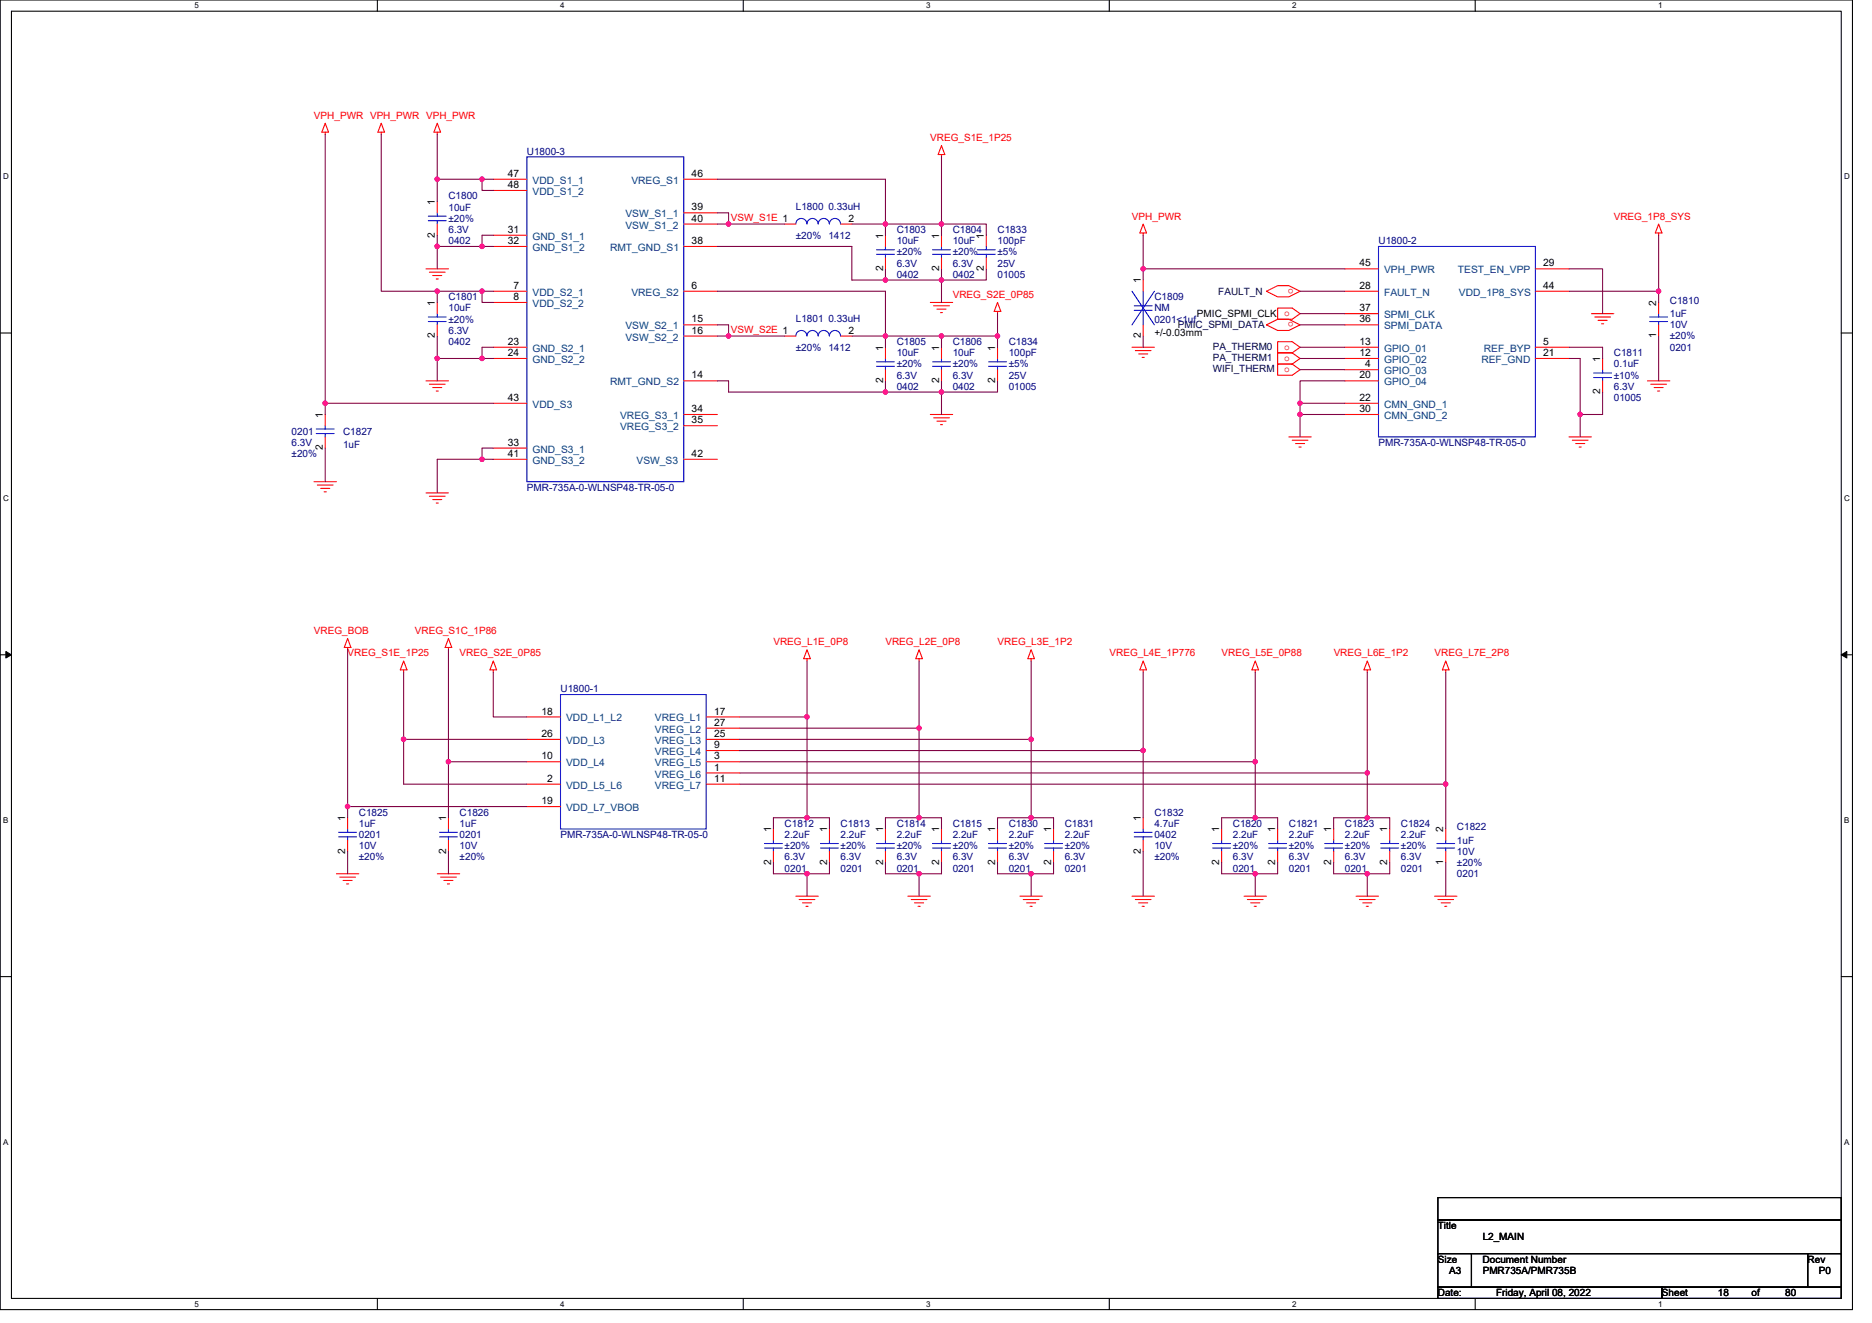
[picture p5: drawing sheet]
<svg xmlns="http://www.w3.org/2000/svg" width="297mm" height="210mm" viewBox="0 0 297 210" stroke-linecap="round" stroke-linejoin="round" font-family="sans-serif">
<path d="M0 0h293.9v207.9h-293.9zM1.8 1.8h290.4v204.3h-290.4z" fill="none" stroke="#000" stroke-width=".17"/>
<g fill="#fff">
<path d="M30.8 .2h.7v1.4h-.7z"/>
<path d="M30.8 206.3h.7v1.4h-.7z"/>
</g>
<path d="M59.9 0v1.8M59.9 206.1v1.8" fill="none" stroke="#000" stroke-width=".17"/>
<g fill="#fff">
<path d="M88.9 .2h.7v1.4h-.7z"/>
<path d="M88.9 206.3h.7v1.4h-.7z"/>
</g>
<path d="M117.9 0v1.8M117.9 206.1v1.8" fill="none" stroke="#000" stroke-width=".17"/>
<g fill="#fff">
<path d="M147 .2h.7v1.4h-.7z"/>
<path d="M147 206.3h.7v1.4h-.7z"/>
</g>
<path d="M176 0v1.8M176 206.1v1.8" fill="none" stroke="#000" stroke-width=".17"/>
<g fill="#fff">
<path d="M205 .2h.7v1.4h-.7z"/>
<path d="M205 206.3h.7v1.4h-.7z"/>
</g>
<path d="M234.1 0v1.8M234.1 206.1v1.8" fill="none" stroke="#000" stroke-width=".17"/>
<g fill="#fff">
<path d="M263.1 .2h.7v1.4h-.7z"/>
<path d="M263.1 206.3h.7v1.4h-.7z"/>
<path d="M.5 27.3h.9v1.4h-.9z"/>
<path d="M292.6 27.3h.9v1.4h-.9z"/>
<path d="M.5 78.4h.9v1.4h-.9z"/>
<path d="M292.6 78.4h.9v1.4h-.9z"/>
</g>
<path d="M0 52.9h1.8M292.2 52.9h1.7" fill="none" stroke="#000" stroke-width=".17"/>
<g fill="#fff">
<path d="M.5 129.5h.8v1.4h-.8z"/>
<path d="M292.6 129.5h.9v1.4h-.9z"/>
</g>
<path d="M0 103.9h1.8M292.2 103.9h1.7" fill="none" stroke="#000" stroke-width=".17"/>
<path d="M.9 103.4l.9 .5-.9 .5zM292.2 103.9l.8-.5v1z" fill="#000" stroke="#000" stroke-width=".16"/>
<g fill="#fff">
<path d="M.5 180.5h.8v1.4h-.8z"/>
<path d="M292.6 180.5h.9v1.4h-.9z"/>
</g>
<path d="M0 155h1.8M292.2 155h1.7M228.2 190.1h64v3.5h-64zM228.2 193.6h64v5.4h-64zM228.2 199h5.3v5.3h-5.3zM233.5 199h53.3v5.3h-53.3zM286.8 199h5.4v5.3h-5.4zM228.2 204.3h35.5v1.8h-35.5zM263.7 204.3h28.5v1.8h-28.5z" fill="none" stroke="#000" stroke-width=".17"/>
<g fill="none" stroke="#f00" stroke-width=".17">
<path d="M51.6 19.6l.5 1.4h-1zM60.5 19.6l.5 1.4h-1zM69.4 19.6l.5 1.4h-1zM51.6 21v.3M60.5 21v.3M69.4 21v.3M69.4 32v1.8M69.4 35.6v1.7M78.3 28.4h5.3M78.3 30.2h5.3M78.3 37.3h5.3M78.3 39.1h5.3"/>
<path d="M108.5 28.4h5.3M108.5 33.8h5.3M108.5 35.6h5.3M108.5 39.1h5.3M124.5 35.6h1.8M133.4 35.6h1.8M140.5 37.3v1.8M149.4 23.1l.5 1.4h-1zM149.4 24.5v.4M149.4 37.3v1.8M156.5 37.3v1.8M181.4 35.6l.5 1.4h-1z"/>
<path d="M181.4 37v.3M263.2 37v.3M263.2 35.6l.5 1.4h-1zM67.6 42.7h3.6M68.1 43.2h2.5M68.7 43.7h1.4M69.2 44.3h.4M69.4 48v1.8M69.4 51.6v1.7M78.3 46.2h5.3M78.3 48h5.3M78.3 55.1h5.3"/>
<path d="M78.3 56.9h5.3M108.5 46.2h5.3M108.5 51.6h5.3M108.5 53.3h5.3M124.5 53.3h1.8M133.4 53.3h1.8M140.5 40.9v1.8M140.5 55.1v1.8M140.5 58.7v1.8M147.6 48h3.6M148.1 48.5h2.5M148.7 49.1h1.4"/>
<path d="M149.2 49.6h.4M149.4 40.9v1.8M149.4 55.1v1.8M149.4 58.7v1.8M156.5 40.9v1.8M158.3 48l.5 1.4h-1zM158.3 49.4v.4M158.3 55.1v1.8M158.3 58.7v1.8M179.6 55.1h3.6M180.1 55.6h2.5M180.7 56.2h1.4"/>
<path d="M181.2 56.7h.4M181.4 44.4v1.8M181.4 51.6v1.7M201 46.2l1.7-.9h1.8l1.8 .9-1.8 .9h-1.8zM201 51.6l1.7-.9h1.8l1.8 .9-1.8 .9h-1.8zM202.7 48.9h2.3l1.3 .9-1.3 .9h-2.3zM202.7 57.8h2.3l1.3 .9-1.3 .9h-2.3zM202.7 54.2h2.3l1.3 .9-1.3 .9h-2.3zM205 56l1.3 .9-1.3 .9M205 56h-2.3v1.8h2.3M213.4 42.7h5.3M213.4 46.2h5.3"/>
<path d="M213.4 49.8h5.3M213.4 51.6h5.3M213.4 55.1h5.3M213.4 56.9h5.3M213.4 58.7h5.3M243.6 42.7h5.4M243.6 46.2h5.4M243.6 55.1h5.4M243.6 56.9h5.4M252.5 49.8h3.6M253 50.3h2.5M253.6 50.8h1.4"/>
<path d="M254.1 51.4h.4M254.3 56.9v1.8M263.2 51.6v1.7M263.2 48v1.8M49.8 76.5h3.6M50.4 77h2.4M50.9 77.5h1.4M51.4 78.1h.4M51.6 65.8v1.8M51.6 69.3v1.8M67.6 60.5h3.6M67.6 78.2h3.6"/>
<path d="M68.1 61h2.5M68.1 78.8h2.5M68.7 61.5h1.4M68.7 79.3h1.4M69.2 62.1h.4M69.2 79.8h.4M78.3 64h5.3M78.3 71.1h5.3M78.3 72.9h5.3M108.5 60.5h5.3M108.5 65.8h5.3M108.5 67.6h5.3"/>
<path d="M108.5 72.9h5.3M147.6 65.8h3.6M148.1 66.3h2.5M148.7 66.8h1.4M149.2 67.4h.4M204.5 69.3h3.6M205 69.9h2.5M205.6 70.4h1.4M206.1 71h.4M213.4 60.5h5.3M213.4 64h5.3M213.4 65.8h5.3"/>
<path d="M249 69.3h3.5M249.5 69.9h2.5M250 70.4h1.5M250.6 71h.3M254.3 60.5v1.7M261.4 60.5h3.6M261.9 61h2.5M262.5 61.5h1.4M263 62.1h.4M55.2 101.3l.5 1.5h-1.1zM55.2 102.8v.3M64 104.9l.6 1.4h-1.1z"/>
<path d="M64 106.3v.4M71.2 101.3l.5 1.5h-1.1zM71.2 102.8v.3M78.3 104.9l.5 1.4h-1.1zM78.3 106.3v.4M83.6 113.8h5.3M83.6 117.3h5.3M112.1 113.8h5.3M112.1 115.6h5.3M112.1 117.3h5.3M112.1 119.1h5.3M128.1 103.1l.5 1.4h-1.1z"/>
<path d="M128.1 104.5v.4M145.8 103.1l.6 1.4h-1.1zM145.8 104.5v.4M163.6 103.1l.5 1.4h-1zM163.6 104.5v.4M181.4 104.9l.5 1.4h-1zM181.4 106.3v.4M199.2 104.9l.5 1.4h-1.1zM199.2 106.3v.4M217 104.9l.5 1.4h-1.1zM217 106.3v.4M229.4 104.9l.5 1.4h-1z"/>
<path d="M229.4 106.3v.4M53.4 138.7h3.5M53.9 139.2h2.5M54.4 139.7h1.5M55.2 129.8v1.8M55.2 133.3v1.8M69.4 138.7h3.5M69.9 139.2h2.5M70.4 139.7h1.5M71.2 129.8v1.8M71.2 133.3v1.8M83.6 120.9h5.3"/>
<path d="M83.6 124.5h5.3M83.6 128h5.3M112.1 120.9h5.3M112.1 122.7h5.3M112.1 124.5h5.3M122.7 131.6v1.7M122.7 135.1v1.8M131.6 131.6v1.7M131.6 135.1v1.8M140.5 131.6v1.7M140.5 135.1v1.8M149.4 131.6v1.7"/>
<path d="M149.4 135.1v1.8M158.3 131.6v1.7M158.3 135.1v1.8M167.2 131.6v1.7M167.2 135.1v1.8M181.4 129.8v1.8M181.4 133.3v1.8M193.8 131.6v1.7M193.8 135.1v1.8M202.7 131.6v1.7M202.7 135.1v1.8M211.6 131.6v1.7"/>
<path d="M211.6 135.1v1.8M220.5 131.6v1.7M220.5 135.1v1.8M229.4 135.1v1.8M229.4 131.6v1.7M55 140.3h.3M71 140.3h.3M126.3 142.2h3.5M126.8 142.8h2.5M127.3 143.3h1.5M127.9 143.8h.3M144.1 142.2h3.5"/>
<path d="M144.6 142.8h2.5M145.1 143.3h1.5M145.7 143.8h.3M161.8 142.2h3.6M162.4 142.8h2.5M162.9 143.3h1.4M163.4 143.8h.4M179.6 142.2h3.6M180.1 142.8h2.5M180.7 143.3h1.4M181.2 143.8h.4M197.4 142.2h3.6"/>
<path d="M197.9 142.8h2.5M198.5 143.3h1.4M199 143.8h.3M215.2 142.2h3.5M215.7 142.8h2.5M216.2 143.3h1.5M216.8 143.8h.3M227.6 142.2h3.6M228.2 142.8h2.4M228.7 143.3h1.4M229.2 143.8h.4"/>
</g>
<g fill="none" stroke="#00f" stroke-width=".17">
<path d="M68 34.3h2.8M68 35h2.8M69.4 33.8v.5M69.4 35v.6M83.6 24.9h24.9v51.6h-24.9zM129.8 35.5a.89 .89 0 0 0-.9-.8 .89 .89 0 0 0-.9 .8 .88 .88 0 0 0-.8-.8 .88 .88 0 0 0-.9 .8M131.6 35.5a.88 .88 0 0 0-.9-.8 .88 .88 0 0 0-.9 .8M133.4 35.5a.88 .88 0 0 0-.9-.8 .88 .88 0 0 0-.9 .8M139.1 39.6h2.8M140.5 39.1v.5M148 39.6h2.8M149.4 39.1v.5"/>
<path d="M155.1 39.6h2.8M156.5 39.1v.5M218.7 39.1h24.9v30.2h-24.9zM68 50.3h2.8M68 51h2.8M69.4 49.8v.5M69.4 51v.6M126.3 53.3a.88 .88 0 0 1 .9-.8 .88 .88 0 0 1 .8 .8 .89 .89 0 0 1 .9-.8 .89 .89 0 0 1 .9 .8M129.8 53.3a.88 .88 0 0 1 .9-.8 .88 .88 0 0 1 .9 .8M131.6 53.3a.88 .88 0 0 1 .9-.8 .88 .88 0 0 1 .9 .8M139.1 40.4h2.8M139.1 57.4h2.8"/>
<path d="M139.1 58.1h2.8M140.5 40.4v.5M140.5 56.9v.5M140.5 58.1v.6M148 40.4h2.8M148 57.4h2.8M148 58.1h2.8M149.4 40.4v.5M149.4 56.9v.5M149.4 58.1v.6M155.1 40.4h2.8M156.5 40.4v.5"/>
<path d="M156.9 57.4h2.8M156.9 58.1h2.8M158.3 56.9v.5M158.3 58.1v.6M179.6 46.2l3.6 5.4M180 48.5h2.8M180 49.3h2.8M181.4 46.2v2.3M181.4 49.3v2.3M183.2 46.2l-3.6 5.4M252.9 59.2h2.8M252.9 59.9h2.8"/>
<path d="M254.3 58.7v.5M254.3 59.9v.6M261.8 51h2.8M261.8 50.3h2.8M263.2 51v.6M263.2 49.8v.5M50.2 68.1h2.8M50.2 68.8h2.8M51.6 67.6v.5M51.6 68.8v.5M88.9 110.2h23.2v21.4h-23.2zM53.7 132.1h2.9"/>
<path d="M53.7 132.8h2.9M55.2 131.6v.5M55.2 132.8v.5M69.7 132.1h2.9M69.7 132.8h2.9M71.2 131.6v.5M71.2 132.8v.5M121.3 133.9h2.8M121.3 134.6h2.8M122.7 133.3v.6M122.7 134.6v.5M130.2 133.9h2.8"/>
<path d="M130.2 134.6h2.8M131.6 133.3v.6M131.6 134.6v.5M139.1 133.9h2.8M139.1 134.6h2.8M140.5 133.3v.6M140.5 134.6v.5M148 133.9h2.8M148 134.6h2.8M149.4 133.3v.6M149.4 134.6v.5M156.9 133.9h2.8"/>
<path d="M156.9 134.6h2.8M158.3 133.3v.6M158.3 134.6v.5M165.8 133.9h2.8M165.8 134.6h2.8M167.2 133.3v.6M167.2 134.6v.5M180 132.1h2.8M180 132.8h2.8M181.4 131.6v.5M181.4 132.8v.5M192.4 133.9h2.9"/>
<path d="M192.4 134.6h2.9M193.8 133.3v.6M193.8 134.6v.5M201.3 133.9h2.8M201.3 134.6h2.8M202.7 133.3v.6M202.7 134.6v.5M210.2 133.9h2.8M210.2 134.6h2.8M211.6 133.3v.6M211.6 134.6v.5M219.1 133.9h2.8"/>
<path d="M219.1 134.6h2.8M220.5 133.3v.6M220.5 134.6v.5M228 134.6h2.8M228 133.9h2.8M229.4 134.6v.5M229.4 133.3v.6"/>
</g>
<g fill="none" stroke="#800040" stroke-width=".17">
<path d="M51.6 21.3v42.7M60.5 21.3v24.9h8.9M69.4 28.4h7.1M69.4 39.1h7.1M69.4 37.3v1.8M69.4 21.3v7.1M69.4 28.4v3.6M69.4 39.1v3.6M76.5 28.4v1.8h1.8M76.5 28.4h1.8M76.5 39.1h1.8M78.3 37.3h-1.8v1.8"/>
<path d="M113.8 28.4h26.7v7.2M113.8 35.6h1.8M113.8 33.8h1.8v1.8M113.8 39.1h21.4v5.3h5.3M115.6 35.6h8.9M135.2 35.6h5.3M140.5 35.6v1.7M140.5 35.6h8.9M149.4 35.6h7.1v1.7M149.4 35.6v1.7M149.4 24.9v10.7M181.4 37.3v5.4"/>
<path d="M263.2 37.3v10.7M69.4 46.2h7.1M69.4 56.9h7.1M69.4 53.3v3.6M69.4 46.2v1.8M69.4 56.9v3.6M76.5 46.2v1.8h1.8M76.5 46.2h1.8M76.5 56.9h1.8M78.3 55.1h-1.8v1.8M113.8 46.2h26.7v7.1M113.8 53.3h1.8"/>
<path d="M113.8 51.6h1.8v1.7M115.6 53.3h8.9M135.2 53.3h5.3M140.5 42.7v1.7M140.5 53.3v1.8M140.5 44.4h8.9M140.5 53.3h8.9M149.4 53.3h8.9M149.4 42.7v1.7M149.4 53.3v1.8M149.4 44.5v3.5M156.5 42.7v1.7h-7.1"/>
<path d="M158.3 53.3v1.8M158.3 49.8v3.5M181.4 53.3v1.8M181.4 42.7v1.7M181.4 42.7h32M206.3 58.7h7.1M206.3 51.6h7.1M206.3 55.1h7.1M206.3 56.9h7.1M206.3 46.2h7.1M206.3 49.8h7.1M249 56.9h1.7v8.9"/>
<path d="M249 42.7h5.3v7.1M249 55.1h5.3v1.8M249 46.2h14.2M263.2 53.3v7.2M51.6 64v1.8M51.6 71.1v5.4M51.6 64h26.7M76.5 72.9h-7.1v5.3M76.5 72.9h1.8M78.3 71.1h-1.8v1.8M113.8 60.5h1.8v1.7h24.9M140.5 60.5v1.7"/>
<path d="M140.5 62.2h8.9M149.4 60.5v1.7M149.4 62.2v3.6M158.3 60.5v1.7h-8.9M206.3 64v1.8M206.3 65.8v3.5M206.3 65.8h7.1M206.3 64h7.1M213.4 60.5h-7.1v3.5M250.7 65.8v3.5M254.3 62.2v3.6h-3.6M55.2 103.1v24.9h28.4"/>
<path d="M64 117.3h19.6M64 117.3v7.2h19.6M64 106.7v10.6M71.2 103.1v17.8h12.4M78.3 106.7v7.1h5.3M117.4 119.1h64M117.4 115.6h28.4M117.4 113.8h10.7M117.4 117.3h46.2M128.1 113.8v16M128.1 104.9v8.9M145.8 115.6v14.2"/>
<path d="M145.8 104.9v10.7M163.6 117.3v12.5M163.6 104.9v12.4M181.4 119.1v10.7M181.4 106.7v12.4M199.2 106.7v14.2M217 106.7v16M229.4 106.7v17.8M55.2 135.1v3.6M55.2 128v1.8M71.2 135.1v3.6M71.2 120.9v8.9"/>
<path d="M117.4 122.7h99.6M117.4 120.9h81.8M117.4 124.5h112M122.7 136.9v1.8h5.4M128.1 129.8h-5.4v1.8M128.1 138.7v3.5M128.1 129.8h3.5v1.8M131.6 136.9v1.8h-3.5M140.5 136.9v1.8h5.3M145.8 129.8h-5.3v1.8M145.8 138.7v3.5M145.8 129.8h3.6v1.8"/>
<path d="M149.4 136.9v1.8h-3.6M158.3 136.9v1.8h5.3M163.6 138.7v3.5M163.6 129.8h-5.3v1.8M163.6 129.8h3.6v1.8M167.2 136.9v1.8h-3.6M181.4 135.1v7.1M193.8 136.9v1.8h5.4M199.2 129.8h-5.4v1.8M199.2 138.7v3.5M199.2 120.9v8.9M199.2 129.8h3.5v1.8"/>
<path d="M202.7 136.9v1.8h-3.5M211.6 136.9v1.8h5.4M217 138.7v3.5M217 122.7v7.1M217 129.8h3.5v1.8M217 129.8h-5.4v1.8M220.5 136.9v1.8h-3.5M229.4 136.9v5.3M229.4 124.5v7.1"/>
</g>
<g fill="#f0f" stroke="#f0f" stroke-width=".17">
<circle cx="76.5" cy="28.4" r=".35"/>
<circle cx="69.4" cy="28.4" r=".35"/>
<circle cx="76.5" cy="39.1" r=".35"/>
<circle cx="69.4" cy="39.1" r=".35"/>
<circle cx="76.5" cy="46.2" r=".35"/>
<circle cx="69.4" cy="46.2" r=".35"/>
<circle cx="76.5" cy="56.9" r=".35"/>
<circle cx="69.4" cy="56.9" r=".35"/>
<circle cx="51.6" cy="64" r=".35"/>
<circle cx="76.5" cy="72.9" r=".35"/>
<circle cx="115.6" cy="35.5" r=".35"/>
<circle cx="149.4" cy="35.5" r=".35"/>
<circle cx="140.5" cy="35.5" r=".35"/>
<circle cx="149.4" cy="44.4" r=".35"/>
<circle cx="140.5" cy="44.4" r=".35"/>
<circle cx="115.6" cy="53.3" r=".35"/>
<circle cx="149.4" cy="53.3" r=".35"/>
<circle cx="140.5" cy="53.3" r=".35"/>
<circle cx="149.4" cy="62.2" r=".35"/>
<circle cx="140.5" cy="62.2" r=".35"/>
<circle cx="206.3" cy="65.8" r=".35"/>
<circle cx="181.4" cy="42.7" r=".35"/>
<circle cx="263.2" cy="46.2" r=".35"/>
<circle cx="250.7" cy="65.8" r=".35"/>
<circle cx="128" cy="138.7" r=".35"/>
<circle cx="145.8" cy="138.7" r=".35"/>
<circle cx="199.2" cy="129.8" r=".35"/>
<circle cx="199.2" cy="138.7" r=".35"/>
<circle cx="128" cy="129.8" r=".35"/>
<circle cx="145.8" cy="129.8" r=".35"/>
<circle cx="181.4" cy="119.1" r=".35"/>
<circle cx="199.2" cy="120.9" r=".35"/>
<circle cx="216.9" cy="129.8" r=".35"/>
<circle cx="216.9" cy="138.7" r=".35"/>
<circle cx="216.9" cy="122.7" r=".35"/>
<circle cx="229.4" cy="124.4" r=".35"/>
<circle cx="128" cy="113.8" r=".35"/>
<circle cx="145.8" cy="115.6" r=".35"/>
<circle cx="64" cy="117.3" r=".35"/>
<circle cx="71.1" cy="120.9" r=".35"/>
<circle cx="55.1" cy="128" r=".35"/>
<circle cx="163.6" cy="129.8" r=".35"/>
<circle cx="163.6" cy="138.7" r=".35"/>
<circle cx="163.6" cy="117.3" r=".35"/>
<circle cx="158.3" cy="53.3" r=".35"/>
<circle cx="206.3" cy="64" r=".35"/>
</g>
<g font-size="1.6" fill="#f00">
<text x="49.8" y="18.8">VPH_PWR VPH_PWR VPH_PWR</text>
<text x="147.6" y="22.4">VREG_S1E_1P25</text>
<text x="116" y="35.1">VSW_S1E 1</text>
<text x="179.6" y="34.8">VPH_PWR</text>
<text x="256.1" y="34.8">VREG_1P8_SYS</text>
<text x="151.2" y="47.3">VREG_S2E_0P85</text>
<text x="205.2" y="45.8" transform="rotate(180 205.2 45.8)">o</text>
<text x="116" y="52.9">VSW_S2E 1</text>
<text x="203.8" y="50.1">o</text>
<text x="205.2" y="51.1" transform="rotate(180 205.2 51.1)">o</text>
<text x="203.8" y="59">o</text>
<text x="203.8" y="55.5">o</text>
<text x="203.8" y="57.3">o</text>
<text x="49.8" y="100.6">VREG_BOB</text>
<text x="65.8" y="100.6">VREG_S1C_1P86</text>
<text x="55.2" y="104.2">VREG_S1E_1P25</text>
<text x="72.9" y="104.2">VREG_S2E_0P85</text>
<text x="122.7" y="102.4">VREG_L1E_0P8</text>
<text x="140.5" y="102.4">VREG_L2E_0P8</text>
<text x="158.3" y="102.4">VREG_L3E_1P2</text>
<text x="176.1" y="104.2">VREG_L4E_1P776</text>
<text x="193.8" y="104.2">VREG_L5E_0P88</text>
<text x="211.6" y="104.2">VREG_L6E_1P2</text>
<text x="227.6" y="104.2">VREG_L7E_2P8</text>
</g>
<g font-size="1.6">
<text x="80.6" y="28.1">47</text>
<text x="80.6" y="29.8">48</text>
<text x="109.7" y="28.1">46</text>
<text x="69" y="32.5" transform="rotate(-90 69 32.5)">1</text>
<text x="109.7" y="33.4">39</text>
<text x="109.7" y="35.2">40</text>
<text x="134.6" y="35.2">2</text>
<text x="69" y="37.7" transform="rotate(-90 69 37.7)">2</text>
<text x="80.6" y="37">31</text>
<text x="80.6" y="38.7">32</text>
<text x="109.7" y="38.7">38</text>
<text x="140.1" y="37.9" transform="rotate(-90 140.1 37.9)">1</text>
<text x="149" y="37.9" transform="rotate(-90 149 37.9)">1</text>
<text x="156.1" y="37.9" transform="rotate(-90 156.1 37.9)">1</text>
<text x="81.5" y="45.8">7</text>
<text x="81.5" y="47.6">8</text>
<text x="109.7" y="45.8">6</text>
<text x="140.1" y="43.1" transform="rotate(-90 140.1 43.1)">2</text>
<text x="149" y="43.1" transform="rotate(-90 149 43.1)">2</text>
<text x="156.1" y="43.1" transform="rotate(-90 156.1 43.1)">2</text>
<text x="181" y="45" transform="rotate(-90 181 45)">1</text>
<text x="215.7" y="42.3">45</text>
<text x="215.7" y="45.8">28</text>
<text x="244.9" y="45.8">44</text>
<text x="244.9" y="42.3">29</text>
<text x="69" y="53.7" transform="rotate(-90 69 53.7)">2</text>
<text x="69" y="48.5" transform="rotate(-90 69 48.5)">1</text>
<text x="109.7" y="51.2">15</text>
<text x="109.7" y="53">16</text>
<text x="134.6" y="53">2</text>
<text x="181" y="53.7" transform="rotate(-90 181 53.7)">2</text>
<text x="183.2" y="53.3">+/-0.03mm</text>
<text x="189.9" y="50.3">PMIC_SPMI_CLK</text>
<text x="215.7" y="49.4">37</text>
<text x="215.7" y="51.2">36</text>
<text x="262.8" y="53.7" transform="rotate(-90 262.8 53.7)">1</text>
<text x="262.8" y="48.5" transform="rotate(-90 262.8 48.5)">2</text>
<text x="80.6" y="54.7">23</text>
<text x="80.6" y="56.5">24</text>
<text x="140.1" y="55.6" transform="rotate(-90 140.1 55.6)">1</text>
<text x="149" y="55.6" transform="rotate(-90 149 55.6)">1</text>
<text x="157.9" y="55.6" transform="rotate(-90 157.9 55.6)">1</text>
<text x="215.7" y="54.7">13</text>
<text x="215.7" y="56.5">12</text>
<text x="216.6" y="58.3">4</text>
<text x="244.9" y="54.7">5</text>
<text x="244.9" y="56.5">21</text>
<text x="253.9" y="57.4" transform="rotate(-90 253.9 57.4)">1</text>
<text x="80.6" y="63.6">43</text>
<text x="109.7" y="65.4">34</text>
<text x="109.7" y="60.1">14</text>
<text x="140.1" y="60.8" transform="rotate(-90 140.1 60.8)">2</text>
<text x="149" y="60.8" transform="rotate(-90 149 60.8)">2</text>
<text x="157.9" y="60.8" transform="rotate(-90 157.9 60.8)">2</text>
<text x="215.7" y="60.1">20</text>
<text x="215.7" y="63.6">22</text>
<text x="215.7" y="65.4">30</text>
<text x="253.9" y="62.6" transform="rotate(-90 253.9 62.6)">2</text>
<text x="51.2" y="71.5" transform="rotate(-90 51.2 71.5)">2</text>
<text x="51.2" y="66.3" transform="rotate(-90 51.2 66.3)">1</text>
<text x="80.6" y="70.7">33</text>
<text x="109.7" y="67.2">35</text>
<text x="80.6" y="72.5">41</text>
<text x="109.7" y="72.5">42</text>
<text x="85.9" y="113.4">18</text>
<text x="113.3" y="113.4">17</text>
<text x="85.9" y="117">26</text>
<text x="113.3" y="115.2">27</text>
<text x="113.3" y="117">25</text>
<text x="113.3" y="118.7">9</text>
<text x="85.9" y="120.5">10</text>
<text x="86.8" y="124.1">2</text>
<text x="113.3" y="120.5">3</text>
<text x="113.3" y="122.3">1</text>
<text x="113.3" y="124.1">11</text>
<text x="54.8" y="130.3" transform="rotate(-90 54.8 130.3)">1</text>
<text x="70.8" y="130.3" transform="rotate(-90 70.8 130.3)">1</text>
<text x="85.9" y="127.6">19</text>
<text x="181" y="130.3" transform="rotate(-90 181 130.3)">1</text>
<text x="54.8" y="135.5" transform="rotate(-90 54.8 135.5)">2</text>
<text x="70.8" y="135.5" transform="rotate(-90 70.8 135.5)">2</text>
<text x="122.3" y="137.3" transform="rotate(-90 122.3 137.3)">2</text>
<text x="122.3" y="132.1" transform="rotate(-90 122.3 132.1)">1</text>
<text x="131.2" y="137.3" transform="rotate(-90 131.2 137.3)">2</text>
<text x="131.2" y="132.1" transform="rotate(-90 131.2 132.1)">1</text>
<text x="140.1" y="137.3" transform="rotate(-90 140.1 137.3)">2</text>
<text x="140.1" y="132.1" transform="rotate(-90 140.1 132.1)">1</text>
<text x="149" y="137.3" transform="rotate(-90 149 137.3)">2</text>
<text x="149" y="132.1" transform="rotate(-90 149 132.1)">1</text>
<text x="157.9" y="137.3" transform="rotate(-90 157.9 137.3)">2</text>
<text x="157.9" y="132.1" transform="rotate(-90 157.9 132.1)">1</text>
<text x="166.8" y="137.3" transform="rotate(-90 166.8 137.3)">2</text>
<text x="166.8" y="132.1" transform="rotate(-90 166.8 132.1)">1</text>
<text x="181" y="135.5" transform="rotate(-90 181 135.5)">2</text>
<text x="193.5" y="137.3" transform="rotate(-90 193.5 137.3)">2</text>
<text x="193.5" y="132.1" transform="rotate(-90 193.5 132.1)">1</text>
<text x="202.3" y="137.3" transform="rotate(-90 202.3 137.3)">2</text>
<text x="202.3" y="132.1" transform="rotate(-90 202.3 132.1)">1</text>
<text x="211.2" y="137.3" transform="rotate(-90 211.2 137.3)">2</text>
<text x="211.2" y="132.1" transform="rotate(-90 211.2 132.1)">1</text>
<text x="220.1" y="137.3" transform="rotate(-90 220.1 137.3)">2</text>
<text x="220.1" y="132.1" transform="rotate(-90 220.1 132.1)">1</text>
<text x="229" y="137.3" transform="rotate(-90 229 137.3)">1</text>
<text x="229" y="132.1" transform="rotate(-90 229 132.1)">2</text>
<text x="228.1" y="195.1">Title</text>
<text x="235.3" y="196.8">L2_MAIN</text>
<text x="228.1" y="200.4">Size</text>
<text x="229.9" y="202.2">A3</text>
<text x="235.3" y="200.4">Document Number</text>
<text x="235.3" y="202.2">PMR735A/PMR735B</text>
<text x="286.8" y="200.4">Rev</text>
<text x="288.6" y="202.2">P0</text>
<text x="228.1" y="205.7">Date:</text>
<text x="237.4" y="205.7">Friday, April 08, 2022</text>
<text x="263.7" y="205.7">Sheet</text>
<text x="272.6" y="205.7">18</text>
<text x="277.9" y="205.7">of</text>
<text x="283.3" y="205.7">80</text>
</g>
<g font-size="1.6" fill="#000080">
<text x="83.6" y="24.5">U1800-3</text>
<text x="71.2" y="31.6">C1800</text>
<text x="71.2" y="33.4">10uF</text>
<text x="71.2" y="35.2">±20%</text>
<text x="126.3" y="33.3">L1800 0.33uH</text>
<text x="71.2" y="38.8">0402</text>
<text x="71.2" y="37">6.3V</text>
<text x="126.3" y="37.9">±20%</text>
<text x="131.4" y="37.9">1412</text>
<text x="142.3" y="37">C1803</text>
<text x="142.3" y="38.8">10uF</text>
<text x="142.3" y="40.5">±20%</text>
<text x="151.2" y="37">C1804</text>
<text x="151.2" y="38.8">10uF</text>
<text x="151.2" y="40.5">±20%</text>
<text x="158.3" y="37">C1833</text>
<text x="158.3" y="38.8">100pF</text>
<text x="158.3" y="40.5">±5%</text>
<text x="218.7" y="38.8">U1800-2</text>
<text x="71.2" y="47.6">C1801</text>
<text x="142.3" y="44.1">0402</text>
<text x="142.3" y="42.3">6.3V</text>
<text x="151.2" y="44.1">0402</text>
<text x="151.2" y="42.3">6.3V</text>
<text x="158.3" y="44.1">01005</text>
<text x="158.3" y="42.3">25V</text>
<text x="183.2" y="47.6">C1809</text>
<text x="71.2" y="49.4">10uF</text>
<text x="71.2" y="53">6.3V</text>
<text x="71.2" y="51.2">±20%</text>
<text x="126.3" y="51">L1801 0.33uH</text>
<text x="183.2" y="49.4">NM</text>
<text x="183.2" y="51.2">0201&lt;1uf</text>
<text x="265" y="48.2">C1810</text>
<text x="265" y="50.3">1uF</text>
<text x="265" y="52.1">10V</text>
<text x="265" y="53.9">±20%</text>
<text x="71.2" y="54.8">0402</text>
<text x="126.3" y="55.6">±20%</text>
<text x="131.4" y="55.6">1412</text>
<text x="142.3" y="54.8">C1805</text>
<text x="142.3" y="56.5">10uF</text>
<text x="142.3" y="58.3">±20%</text>
<text x="151.2" y="54.8">C1806</text>
<text x="151.2" y="56.5">10uF</text>
<text x="151.2" y="58.3">±20%</text>
<text x="160.1" y="54.8">C1834</text>
<text x="160.1" y="56.5">100pF</text>
<text x="160.1" y="58.3">±5%</text>
<text x="256.1" y="56.5">C1811</text>
<text x="256.1" y="58.3">0.1uF</text>
<text x="265" y="55.6">0201</text>
<text x="142.3" y="61.9">0402</text>
<text x="142.3" y="60.1">6.3V</text>
<text x="151.2" y="61.9">0402</text>
<text x="151.2" y="60.1">6.3V</text>
<text x="160.1" y="61.9">01005</text>
<text x="160.1" y="60.1">25V</text>
<text x="256.1" y="63.6">01005</text>
<text x="256.1" y="61.9">6.3V</text>
<text x="256.1" y="60.1">±10%</text>
<text x="46.3" y="69">0201</text>
<text x="46.3" y="70.8">6.3V</text>
<text x="54.4" y="69">C1827</text>
<text x="54.4" y="71.1">1uF</text>
<text x="218.7" y="70.8">PMR-735A-0-WLNSP48-TR-05-0</text>
<text x="46.3" y="72.5">±20%</text>
<text x="83.6" y="77.9">PMR-735A-0-WLNSP48-TR-05-0</text>
<text x="88.9" y="109.9">U1800-1</text>
<text x="56.9" y="129.4">C1825</text>
<text x="56.9" y="131.2">1uF</text>
<text x="72.9" y="129.4">C1826</text>
<text x="72.9" y="131.2">1uF</text>
<text x="124.5" y="131.2">C1812</text>
<text x="133.4" y="131.2">C1813</text>
<text x="142.3" y="131.2">C1814</text>
<text x="151.2" y="131.2">C1815</text>
<text x="160.1" y="131.2">C1830</text>
<text x="168.9" y="131.2">C1831</text>
<text x="183.2" y="129.4">C1832</text>
<text x="183.2" y="131.2">4.7uF</text>
<text x="195.6" y="131.2">C1820</text>
<text x="204.5" y="131.2">C1821</text>
<text x="213.4" y="131.2">C1823</text>
<text x="222.3" y="131.2">C1824</text>
<text x="231.2" y="131.7">C1822</text>
<text x="56.9" y="133">0201</text>
<text x="56.9" y="134.8">10V</text>
<text x="56.9" y="136.5">±20%</text>
<text x="72.9" y="133">0201</text>
<text x="72.9" y="134.8">10V</text>
<text x="72.9" y="136.5">±20%</text>
<text x="88.9" y="133">PMR-735A-0-WLNSP48-TR-05-0</text>
<text x="124.5" y="133">2.2uF</text>
<text x="124.5" y="136.5">6.3V</text>
<text x="124.5" y="134.8">±20%</text>
<text x="133.4" y="133">2.2uF</text>
<text x="133.4" y="136.5">6.3V</text>
<text x="133.4" y="134.8">±20%</text>
<text x="142.3" y="133">2.2uF</text>
<text x="142.3" y="136.5">6.3V</text>
<text x="142.3" y="134.8">±20%</text>
<text x="151.2" y="133">2.2uF</text>
<text x="151.2" y="136.5">6.3V</text>
<text x="151.2" y="134.8">±20%</text>
<text x="160.1" y="133">2.2uF</text>
<text x="160.1" y="136.5">6.3V</text>
<text x="160.1" y="134.8">±20%</text>
<text x="168.9" y="133">2.2uF</text>
<text x="168.9" y="136.5">6.3V</text>
<text x="168.9" y="134.8">±20%</text>
<text x="183.2" y="133">0402</text>
<text x="183.2" y="134.8">10V</text>
<text x="183.2" y="136.5">±20%</text>
<text x="195.6" y="133">2.2uF</text>
<text x="195.6" y="136.5">6.3V</text>
<text x="195.6" y="134.8">±20%</text>
<text x="204.5" y="133">2.2uF</text>
<text x="204.5" y="136.5">6.3V</text>
<text x="204.5" y="134.8">±20%</text>
<text x="213.4" y="133">2.2uF</text>
<text x="213.4" y="136.5">6.3V</text>
<text x="213.4" y="134.8">±20%</text>
<text x="222.3" y="133">2.2uF</text>
<text x="222.3" y="136.5">6.3V</text>
<text x="222.3" y="134.8">±20%</text>
<text x="231.2" y="133.9">1uF</text>
<text x="231.2" y="135.7">10V</text>
<text x="231.2" y="137.4">±20%</text>
<text x="124.5" y="138.3">0201</text>
<text x="133.4" y="138.3">0201</text>
<text x="142.3" y="138.3">0201</text>
<text x="151.2" y="138.3">0201</text>
<text x="160.1" y="138.3">0201</text>
<text x="168.9" y="138.3">0201</text>
<text x="195.6" y="138.3">0201</text>
<text x="204.5" y="138.3">0201</text>
<text x="213.4" y="138.3">0201</text>
<text x="222.3" y="138.3">0201</text>
<text x="231.2" y="139.2">0201</text>
</g>
<g font-size="1.6" fill="#004080">
<text x="84.5" y="29.2">VDD_S1_1</text>
<text x="100.2" y="29.2">VREG_S1</text>
<text x="84.5" y="30.9">VDD_S1_2</text>
<text x="99.2" y="34.5">VSW_S1_1</text>
<text x="84.5" y="38.1">GND_S1_1</text>
<text x="84.5" y="39.8">GND_S1_2</text>
<text x="96.8" y="39.8">RMT_GND_S1</text>
<text x="99.2" y="36.3">VSW_S1_2</text>
<text x="84.5" y="46.9">VDD_S2_1</text>
<text x="100.2" y="46.9">VREG_S2</text>
<text x="219.6" y="43.4">VPH_PWR</text>
<text x="219.6" y="46.9">FAULT_N</text>
<text x="231.3" y="43.4">TEST_EN_VPP</text>
<text x="231.5" y="46.9">VDD_1P8_SYS</text>
<text x="84.5" y="48.7">VDD_S2_2</text>
<text x="99.2" y="52.3">VSW_S2_1</text>
<text x="219.6" y="50.5">SPMI_CLK</text>
<text x="219.6" y="52.3">SPMI_DATA</text>
<text x="84.5" y="55.8">GND_S2_1</text>
<text x="84.5" y="57.6">GND_S2_2</text>
<text x="99.2" y="54.1">VSW_S2_2</text>
<text x="219.6" y="55.8">GPIO_01</text>
<text x="219.6" y="57.6">GPIO_02</text>
<text x="219.6" y="59.4">GPIO_03</text>
<text x="235.1" y="57.6">REF_GND</text>
<text x="235.4" y="55.8">REF_BYP</text>
<text x="84.5" y="64.7">VDD_S3</text>
<text x="96.8" y="61.2">RMT_GND_S2</text>
<text x="219.6" y="61.2">GPIO_04</text>
<text x="219.6" y="64.7">CMN_GND_1</text>
<text x="84.5" y="71.8">GND_S3_1</text>
<text x="98.4" y="66.5">VREG_S3_1</text>
<text x="98.4" y="68.3">VREG_S3_2</text>
<text x="219.6" y="66.5">CMN_GND_2</text>
<text x="84.5" y="73.6">GND_S3_2</text>
<text x="101" y="73.6">VSW_S3</text>
<text x="89.8" y="114.5">VDD_L1_L2</text>
<text x="89.8" y="118.1">VDD_L3</text>
<text x="103.9" y="114.5">VREG_L1</text>
<text x="103.9" y="116.3">VREG_L2</text>
<text x="103.9" y="118.1">VREG_L3</text>
<text x="103.9" y="119.8">VREG_L4</text>
<text x="89.8" y="121.6">VDD_L4</text>
<text x="89.8" y="125.2">VDD_L5_L6</text>
<text x="103.9" y="121.6">VREG_L5</text>
<text x="103.9" y="123.4">VREG_L6</text>
<text x="103.9" y="125.2">VREG_L7</text>
<text x="89.8" y="128.7">VDD_L7_VBOB</text>
</g>
<g font-size="1.6" fill="#000040">
<text x="193.3" y="46.8">FAULT_N</text>
<text x="186.9" y="52.1">PMIC_SPMI_DATA</text>
<text x="192.4" y="59">WIFI_THERM</text>
<text x="192.4" y="55.5">PA_THERM0</text>
<text x="192.4" y="57.3">PA_THERM1</text>
</g>
<g font-size="1.3">
<text x="30.8" y="1.3">5</text>
<text x="88.9" y="1.3">4</text>
<text x="147" y="1.3">3</text>
<text x="205" y="1.3">2</text>
<text x="263.1" y="1.3">1</text>
<text x=".5" y="28.4">D</text>
<text x="292.6" y="28.4">D</text>
<text x=".5" y="79.5">C</text>
<text x="292.6" y="79.5">C</text>
<text x=".5" y="130.6">B</text>
<text x="292.6" y="130.6">B</text>
<text x=".5" y="181.7">A</text>
<text x="292.6" y="181.7">A</text>
<text x="30.8" y="207.4">5</text>
<text x="88.9" y="207.4">4</text>
<text x="147" y="207.4">3</text>
<text x="205" y="207.4">2</text>
<text x="263.1" y="207.4">1</text>
</g>
</svg>
